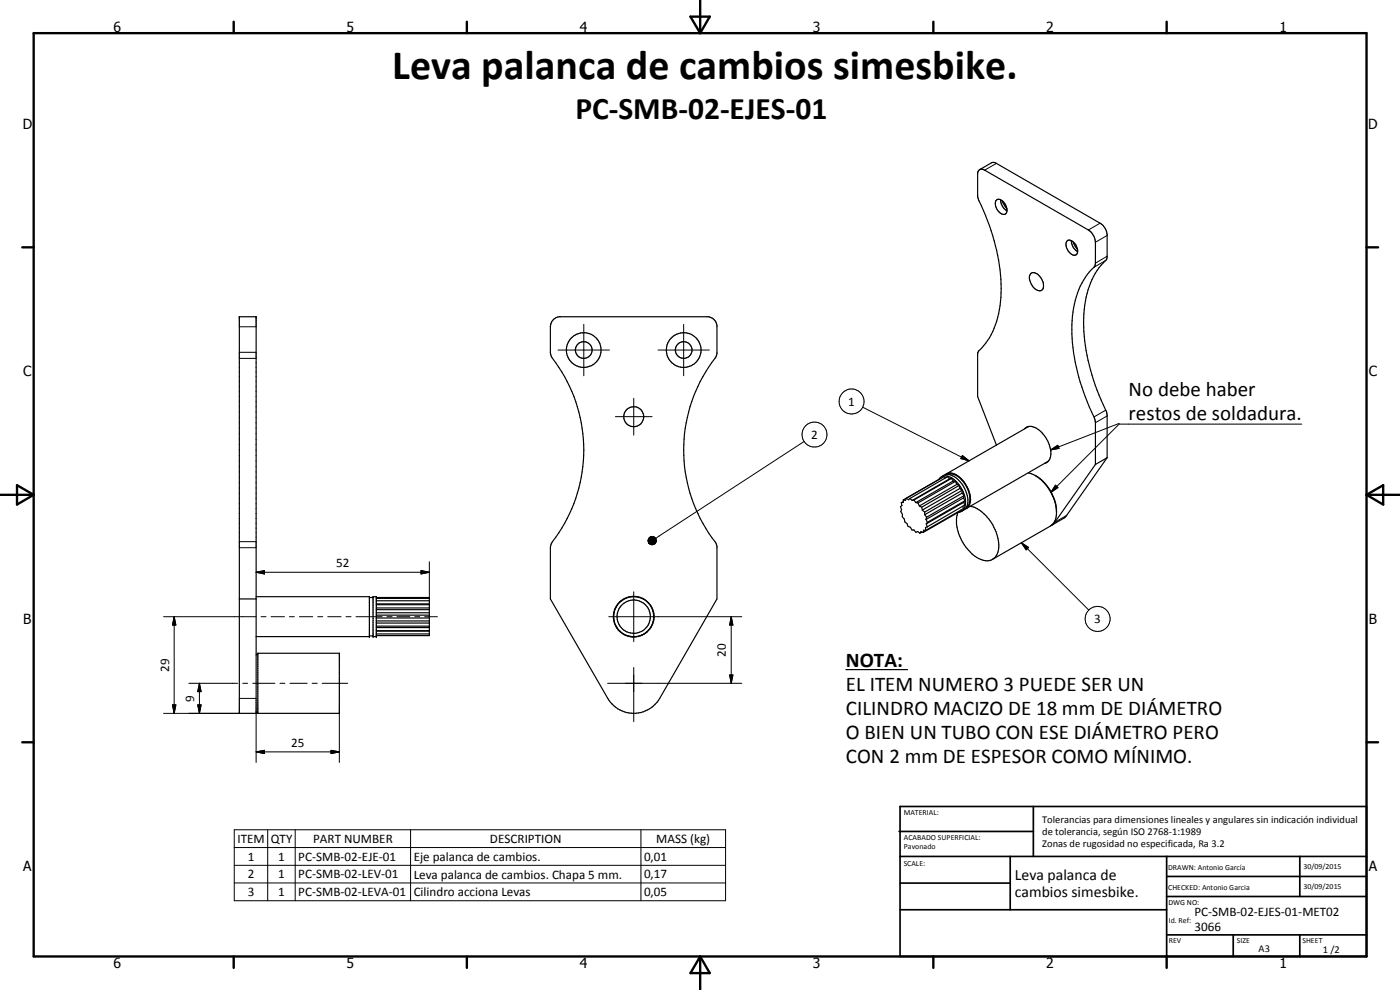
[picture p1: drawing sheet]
<svg xmlns="http://www.w3.org/2000/svg" width="420mm" height="297mm" viewBox="0 0 420 297" stroke-linecap="round" stroke-linejoin="round" font-family="sans-serif">
<g fill="none" stroke="#000" stroke-width=".35">
<path d="M294 50.9l.7-.1 .8 .3 31.1 17.9a4.6 4.6 0 0 1 2.1 3.7l-.1 7.1a23 23 0 0 0-6.8 15.1 61 61 0 0 0 6.8 30.9l.1 1v12.6M294 50.9l3.5-2h1.3l31.3 18.1a4.5 4.5 0 0 1 2.2 3.3l-.2 7.5a23.3 23.3 0 0 0-6.8 16.3 62.3 62.3 0 0 0 6.8 29.6l.2 13.6M294 50.9l-.3 .3-.3 .7v7.3a68.6 68.6 0 0 1 7.1 27.4 25.7 25.7 0 0 1-6 17.9l-.8 .9-.3 .7v12.9l5.6 14.5M300.3 59.9a4.1 4.1 0 0 0 1.9 3.3M298.9 60.2a1.58 1.58 0 0 1 2.5 .7 2.41 2.41 0 0 1 .3 3.4 2.77 2.77 0 0 1-2.9-2.6zM300.8 60.2l1.4 2.5M320.2 72.3a1.71 1.71 0 0 1 2.4 .9 2.4 2.4 0 0 1 .3 3.3 2.77 2.77 0 0 1-2.9-2.5l-.1-1zM321.5 72.2l.1 .6a3.6 3.6 0 0 0 1.8 2.7M322 72.5l1.4 2.4M71.8 95h5.1v119h-5.1zM165.8 96.2l.9-.8 1.1-.4h44.8a2.97 2.97 0 0 1 2.6 2.7v8.4l-.2 .7a45.5 45.5 0 0 0 0 56.4l.2 .8v15.7l-17.2 29.8a9 9 0 0 1-15.6 0l-17.2-29.8v-15.4l.2-1.1a45.5 45.5 0 0 0 0-56.4l-.2-1.1v-7.7zM309.3 82.2a1.89 1.89 0 0 1 2.8 .8 3 3 0 0 1 .5 4.1 2.91 2.91 0 0 1-3.3-2.3l-.3-.8a1.98 1.98 0 0 1 .3-1.8z"/>
<path d="M308.6 128l-24.6 14.2M308.7 128l-1.2 .7M308.7 128a5.7 5.7 0 0 1 5.1 3.2 7.1 7.1 0 0 1 1.1 6.8l-.5 .6-.9 .4M314.6 138.4l-24.6 14.2M328.7 139.4l-12.1 17.3-1.2 1M332.3 137.3l-12.4 17.6-4.4 2.7M332.3 137.3l-3.6 2.1M270.5 150.8l.2 .9-.5 .4 .4 .8-.3 .6 .5 .8v.8l.6 .6 .2 .9 .6 .5 .3 .8 .7 .3 .5 .8h.6l.6 .7 .5-.2 .6 .5M271.1 150v.7l-.6 .1M271.1 150.5l-.6 .3M273.1 149.6l.7 .6M273.1 149.6l-.4 .3-.7-.4-.2 .7-.7-.2"/>
<path d="M274.3 150l.6 .8M274.3 150l-.5 .2M274.9 150.8l.6 .1M275.5 150.9l.4 .9M275.9 151.8l.7 .4M276.6 152.2l.2 .8M276.7 159.6l-.7 .4M276.8 153l.7 .7M277.1 159.8l-.7-.3-.4 .5M277.5 153.7v.7M277.5 154.4l.6 .8M277.8 159.1h-.6l-.1 .7"/>
<path d="M277.9 155.9l.4 .8M278 157.2l.3 .9M278.1 155.2l-.2 .7M278.3 158.1l-.5 .2v.8M278.3 156.7l-.3 .5M281.8 143.8a2.99 2.99 0 0 1 4.5 .1 8.5 8.5 0 0 1 3.2 8.5l-.9 1M282.4 143.5h.1M283.7 142.5a2.93 2.93 0 0 1 3.7 .2 8.7 8.7 0 0 1 3.6 8.6l-.3 .6-1.1 .9M283.8 143.4l-.6-.4-12.1 7M284.3 142.4a3.5 3.5 0 0 1 3.6 .9 8 8 0 0 1 2.8 8.3l-.7 .7M284.3 142.4l-1.8 .6M284.3 142.4a7.3 7.3 0 0 1 5.7 5.3l.1 .5a4.8 4.8 0 0 1-.1 4.1"/>
<path d="M285 143.7l-11.2 6.5M285 143.7l-.7-.7-11.2 6.6M285.5 143.6l.6 .7M285.5 143.6l-11.2 6.4M285.5 143.6l-.5 .1M286.1 144.3l.6 .1M286.1 144.3l-11.2 6.5M286.7 144.4l.5 .9M286.7 144.4l-11.2 6.5M287.2 145.3l.6 .4M287.2 145.3l-11.3 6.5M287.8 145.7l.3 .9"/>
<path d="M287.8 145.7l-11.2 6.5M288.1 146.6l.6 .6M288.1 146.6l-11.3 6.4M288.4 153l-.1 .3-11.2 6.5M288.6 153.4l-1 .3a11 11 0 0 0 1.8 9.7 10.5 10.5 0 0 0 4.9 4.4 3.7 3.7 0 0 0 3.6 0M288.7 147.2v.8M288.7 147.2l-11.2 6.5M288.7 148l.6 .7M288.7 148l-11.2 6.4M289 151.9l.1 .8-11.3 6.4M289.2 149.4l.4 .8M289.2 149.4l-11.3 6.5"/>
<path d="M289.3 150.7l.2 .9-11.2 6.5M289.3 150.7l-11.3 6.5M289.3 148.7l-.1 .7M289.3 148.7l-11.2 6.5M289.6 150.2l-.3 .5M289.6 150.2l-11.3 6.5M290 152.3l-1.5 1.2M291.2 151.9a12.1 12.1 0 0 1 7.7 7.6 7.8 7.8 0 0 1-.3 7.8l-.7 .5M308.6 141.9l2.5 1M310.7 142.7l.4 .2M311.1 142.9a13.1 13.1 0 0 1 6 10.6M311.1 142.9a14.4 14.4 0 0 1 5.8 9.3"/>
<path d="M315.5 157.6l-17.6 10.2M317 152.1a5.5 5.5 0 0 1-1.5 5.5M71.8 179.7h5.1M76.9 179h34v12h-34M110.9 179.3h1.1M112 179h.9v12h-.9zM112.9 179.3h16v11.4h-16M112.9 179.5h16M77.4 196h24.4v18h-24.4M77.4 196v18M77.4 196l-.5 .5M110.9 190.8h1.1"/>
<path d="M112.9 180.3h16M112.9 181.2h16M112.9 181.4h16M112.9 182.4h16M112.9 182.9h16M112.9 183.9h16M112.9 184.6h16M112.9 185.4h16M112.9 186.3h16M112.9 186.9h16M112.9 187.9h16M112.9 188.3h16"/>
<path d="M112.9 189.2h16M112.9 189.4h16M112.9 190.2h16M194.6 180.9a6 6 0 0 0-10.1 2.1 6 6 0 0 0 6.4 8M195 181.4a6.1 6.1 0 0 1-4 9.7M76.9 213.5l.5 .5M253.9 200.9h18.5"/>
<circle cx="175.2" cy="105" r="5.2"/>
<circle cx="175.2" cy="105" r="2.5"/>
<circle cx="205.2" cy="105" r="5.2"/>
<circle cx="205.2" cy="105" r="2.51"/>
<circle cx="190.2" cy="125" r="2.99"/>
<circle cx="190.1" cy="185" r="6.1"/>
<circle cx="190.2" cy="185" r="5"/>
</g>
<g fill="#000">
<circle cx="71.8" cy="95" r=".18"/>
<circle cx="76.9" cy="95" r=".18"/>
<circle cx="110.9" cy="191" r=".18"/>
<circle cx="112" cy="191" r=".18"/>
<circle cx="112.9" cy="191" r=".18"/>
</g>
<g fill="none" stroke="#000" stroke-width=".3">
<path d="M299 49l-3.5 2.1M330.1 67l-3.5 2M331.8 78.1l-3.5 2.1M332.3 70.7l-3.6 2M332.3 76.9l-3.6 2.1M71.8 98h5.1M175.2 97.3v15.4M205.2 97.3v15.4M71.8 105.7h5.1M71.8 107.5h5.1M167.5 105h15.4M190.2 119.5v11.1"/>
<path d="M197.5 105h15.4M184.7 125h11M241.3 132.5l-44.5 29M258.9 122.2l31.9 16.1M288.8 136.7l2 1.6-2.4-.7zM315.3 135l2.1-1.4 .4 .9zM331.8 123.1l-3.5 2M332.3 124.8l-3.6 2M335.9 127l-20.6 8M390.7 127.3h-54.8l-20.5 20.4M316.8 145.6l.7 .7-2.1 1.4zM320.1 154.6l-3.5 2.1"/>
<path d="M71.8 164.3h5.1M71.8 162.5h5.1M76.9 171.7l2.5-.5v1zM76.9 171.7h52M126.4 171.2l2.5 .5-2.5 .5zM128.9 168.5v10.8M190.2 177.5v15M194.5 162.1l.2 .8zM194.5 162.4l.2 .5zM194.6 161.8l.1 1.1zM194.6 162.6l.1 .3zM194.6 161.6l.1 1.3z"/>
<path d="M194.7 162.9l.4 .3zM194.7 162.9l.6 .5zM194.7 162.9l.9 .5zM194.7 162.9l1.2 .5zM194.7 162.9l1.4 .5h-.2zM194.7 162.9l1.7 .4zM194.7 162.9l1.9 .2-.2 .2zM194.7 162.9h2.1l-.2 .2zM194.7 162.9l2.2-.2-.1 .2zM194.7 162.9l2.3-.5-.1 .3zM194.7 162.9l2.3-.7v.2zM194.7 162.9l2.2-1 .1 .3z"/>
<path d="M194.7 162.9l2.2-1.3v.3zM194.7 162.9l2-1.5 .2 .2zM194.7 162.9l1.8-1.7 .2 .2zM194.7 163h2.1M194.7 162.8h2.2M194.8 161.4l.2-.2-.3 1.7zM194.8 161.4l-.1 1.5-.1-1.3zM195 161.2l.2-.2-.5 1.9zM195.2 161h.3l-.8 1.9zM195.5 161h.3l-1.1 1.9zM195.8 161h.2l-1.3 1.9zM196 161l.3 .1-1.6 1.8z"/>
<path d="M196.3 161.1l.2 .1-1.8 1.7zM306.5 162.9l2.2 1.4-.7 .7zM306.5 162.9l20.3 20.1M49.1 185h27.8M52.3 185l.5 2.5h-1zM52.3 185v29M78.3 185h1.5M81.4 185h4M86.9 185h1.4M89.9 185h3.9M95.4 185h1.4M98.4 185h4"/>
<path d="M103.8 185h1.6M106.8 185h7.9M116.2 185h1.5M119.2 185h3.8M124.5 185h1.5M127.5 185h3.8M182.7 185h39.9M219.4 185l.6 2.5h-1zM219.4 185v20M49.1 214h22.7M51.8 211.5h1l-.5 2.5zM56.7 205h14.6"/>
<path d="M59.3 211.5h1.1l-.6 2.5zM59.8 205l.6 2.5h-1.1zM59.8 205v9M71.8 209.5h5.1M72.8 205h1.5M75.8 205h6.7M76.9 214v14.8M84 205h1.5M87 205h5.2M93.7 205h1.5M96.7 205h7.6M101.8 214v14.8"/>
<path d="M182.4 205h40.2M190.2 200.3v16.2M219 202.5h1l-.6 2.5zM76.9 225.6l2.5-.5v1zM76.9 225.6h24.9M99.3 225.1l2.5 .5-2.5 .5zM70.3 249h147.5v21.3h-147.5zM70.3 254.3h147.5M70.3 259.6h147.5M80.3 249v21.3M88.6 249v21.3M123.2 249v21.3"/>
<path d="M192.4 249v21.3M70.3 264.9h147.5"/>
<circle cx="244.4" cy="130.4" r="3.7"/>
<circle cx="255.6" cy="120.5" r="3.7"/>
<circle cx="329.4" cy="185.7" r="3.8"/>
</g>
<g fill="none" stroke="#000" stroke-width=".71">
<path d="M10.1 9.9h400v277.1h-400zM70.1 6.5v3.4M140.1 6.5v3.4M207.2 5h5.8l-2.9 4.9zM210.1 0v9.9M280.1 6.5v3.4M350.1 6.5v3.4M6.7 74.2h3.4M410.1 74.2h3.5M.1 148.5h10M5.1 145.6l5 2.9-5 2.9zM410.1 148.5h10"/>
<path d="M410.1 148.5l5-2.9v5.8zM6.7 222.7h3.4M410.1 222.7h3.5M70.1 287v3.4M140.1 287v3.4M210.1 287v10M210.1 287l2.9 5h-5.8zM280.1 287v3.4M350.1 287v3.4"/>
</g>
<g fill="none" stroke="#000" stroke-width=".51">
<path d="M269.8 249.5h40.3M270.1 242h140v45h-140zM270.1 257h140M303.2 257v16M310.1 242v15M350.1 257v30M390.1 257v12M270.1 265h33.1M270.1 273h80M350.1 269h60M350.1 263h60M350.1 280.5h60"/>
<path d="M370.1 280.5v6.5M390.1 280.5v6.5"/>
</g>
<g fill="#000">
<path d="M288.8 136.7l2 1.6-2.4-.7zM315.3 135l2.1-1.4 .4 .9zM316.8 145.6l.7 .7-2.1 1.4zM76.9 171.7l2.5-.5v1zM126.4 171.2l2.5 .5-2.5 .5zM194.7 162.9l.4 .3zM194.7 162.9l.6 .5zM194.7 162.9l.9 .5zM194.7 162.9l1.2 .5zM194.7 162.9l1.4 .5h-.2zM194.7 162.9l1.7 .4zM194.7 162.9l1.9 .2-.2 .2z"/>
<path d="M194.7 162.9l2.3-.7v.2zM194.7 162.9l2.2-1 .1 .3zM194.7 162.9l2.2-1.3v.3zM194.7 162.9l2-1.5 .2 .2zM194.7 162.9l1.8-1.7 .2 .2zM196.3 161.1l.2 .1-1.8 1.7zM196 161l.3 .1-1.6 1.8zM195.8 161h.2l-1.3 1.9zM195.5 161h.3l-1.1 1.9zM195.2 161h.3l-.8 1.9zM195 161.2l.2-.2-.5 1.9zM194.8 161.4l.2-.2-.3 1.7z"/>
<path d="M194.8 161.4l-.1 1.5-.1-1.3zM194.6 161.6l.1 1.3zM194.6 161.8l.1 1.1zM194.5 162.1l.2 .8zM194.5 162.4l.2 .5zM194.6 162.6l.1 .3zM306.5 162.9l2.2 1.4-.7 .7zM52.3 185l.5 2.5h-1zM219.4 185l.6 2.5h-1zM51.8 211.5h1l-.5 2.5zM59.3 211.5h1.1l-.6 2.5zM59.8 205l.6 2.5h-1.1z"/>
<path d="M219 202.5h1l-.6 2.5zM76.9 225.6l2.5-.5v1zM99.3 225.1l2.5 .5-2.5 .5z"/>
</g>
<path d="M194.7 162.6h2.3" fill="none" stroke="#000" stroke-width=".42"/>
<text font-size="12.6" x="117.7" y="23.8">Leva palanca de cambios simesbike.</text>
<text font-size="9.4" x="172.7" y="35.6">PC-SMB-02-EJES-01</text>
<g font-size="6.3">
<text x="338.7" y="118.7">No debe haber</text>
<text x="338.7" y="125.9">restos de soldadura.</text>
<text x="253.9" y="200">NOTA:</text>
<text x="253.9" y="207.3">EL ITEM NUMERO 3 PUEDE SER UN</text>
<text x="253.9" y="214.4">CILINDRO MACIZO DE 18 mm DE DIÁMETRO</text>
<text x="253.9" y="221.6">O BIEN UN TUBO CON ESE DIÁMETRO PERO</text>
<text x="253.9" y="228.9">CON 2 mm DE ESPESOR COMO MÍNIMO.</text>
</g>
<g font-size="4.7">
<text x="304.6" y="263.9">Leva palanca de</text>
<text x="304.6" y="269.3">cambios simesbike.</text>
</g>
<g font-size="4.2">
<text x="34" y="9.6">6</text>
<text x="104" y="9.6">5</text>
<text x="174" y="9.6">4</text>
<text x="244" y="9.6">3</text>
<text x="314" y="9.6">2</text>
<text x="384" y="9.6">1</text>
<text x="6.8" y="38.7">D</text>
<text x="410.6" y="38.7">D</text>
<text x="7" y="112.9">C</text>
<text x="410.8" y="112.9">C</text>
<text x="7" y="187.1">B</text>
<text x="410.8" y="187.1">B</text>
<text x="7" y="261.4">A</text>
<text x="410.8" y="261.4">A</text>
<text x="34" y="290.4">6</text>
<text x="104" y="290.4">5</text>
<text x="174" y="290.4">4</text>
<text x="244" y="290.4">3</text>
<text x="314" y="290.4">2</text>
<text x="384" y="290.4">1</text>
</g>
<g font-size="3.9">
<text x="254.6" y="121.8">1</text>
<text x="243.4" y="131.7">2</text>
<text x="100.9" y="170.2">52</text>
<text x="328.4" y="187">3</text>
<text x="217.9" y="197" transform="rotate(-90 217.9 197)">20</text>
<text x="50.7" y="201.5" transform="rotate(-90 50.7 201.5)">29</text>
<text x="58.3" y="210.5" transform="rotate(-90 58.3 210.5)">9</text>
<text x="87.4" y="224.1">25</text>
<text x="71.2" y="252.9">ITEM</text>
<text x="81.3" y="252.9">QTY</text>
<text x="94" y="252.9">PART NUMBER</text>
<text x="147.1" y="252.9">DESCRIPTION</text>
<text x="197" y="253">MASS (kg)</text>
<text x="74.4" y="258.2">1</text>
<text x="74.4" y="263.6">2</text>
<text x="83.5" y="258.2">1</text>
<text x="83.5" y="263.5">1</text>
<text x="89.5" y="258.2">PC-SMB-02-EJE-01</text>
<text x="89.5" y="263.6">PC-SMB-02-LEV-01</text>
<text x="124.2" y="258.3">Eje palanca de cambios.</text>
<text x="124.2" y="263.7">Leva palanca de cambios. Chapa 5 mm.</text>
<text x="193.3" y="258.2">0,01</text>
<text x="193.3" y="263.6">0,17</text>
<text x="74.4" y="268.9">3</text>
<text x="83.5" y="268.9">1</text>
<text x="89.5" y="268.9">PC-SMB-02-LEVA-01</text>
<text x="124.2" y="268.9">Cilindro acciona Levas</text>
<text x="193.3" y="268.9">0,05</text>
<text x="358.5" y="275">PC-SMB-02-EJES-01-MET02</text>
<text x="358.5" y="279.4">3066</text>
</g>
<g font-size="3.1">
<text x="312.7" y="246.8">Tolerancias para dimensiones lineales y angulares sin indicación individual</text>
<text x="312.7" y="250.4">de tolerancia, según ISO 2768-1:1989</text>
<text x="312.7" y="254">Zonas de rugosidad no especificada, Ra 3.2</text>
<text x="377.7" y="285.6">A3</text>
<text x="397" y="285.9">1 /2</text>
</g>
<g font-size="2.4">
<text x="271.2" y="244.4">MATERIAL:</text>
<text x="271.3" y="252">ACABADO SUPERFICIAL:</text>
<text x="271.3" y="254.6">Pavonado</text>
<text x="271.2" y="259.7">SCALE:</text>
<text x="350.6" y="261">DRAWN: Antonio García</text>
<text x="391.2" y="260.6">30/09/2015</text>
<text x="350.6" y="267">CHECKED: Antonio Garcia</text>
<text x="391.2" y="266.7">30/09/2015</text>
<text x="350.6" y="271.4">DWG NO:</text>
<text x="350.8" y="276.9">Id. Ref:</text>
<text x="350.8" y="282.8">REV</text>
<text x="371.2" y="282.9">SIZE</text>
<text x="390.9" y="282.9">SHEET</text>
</g>
</svg>
